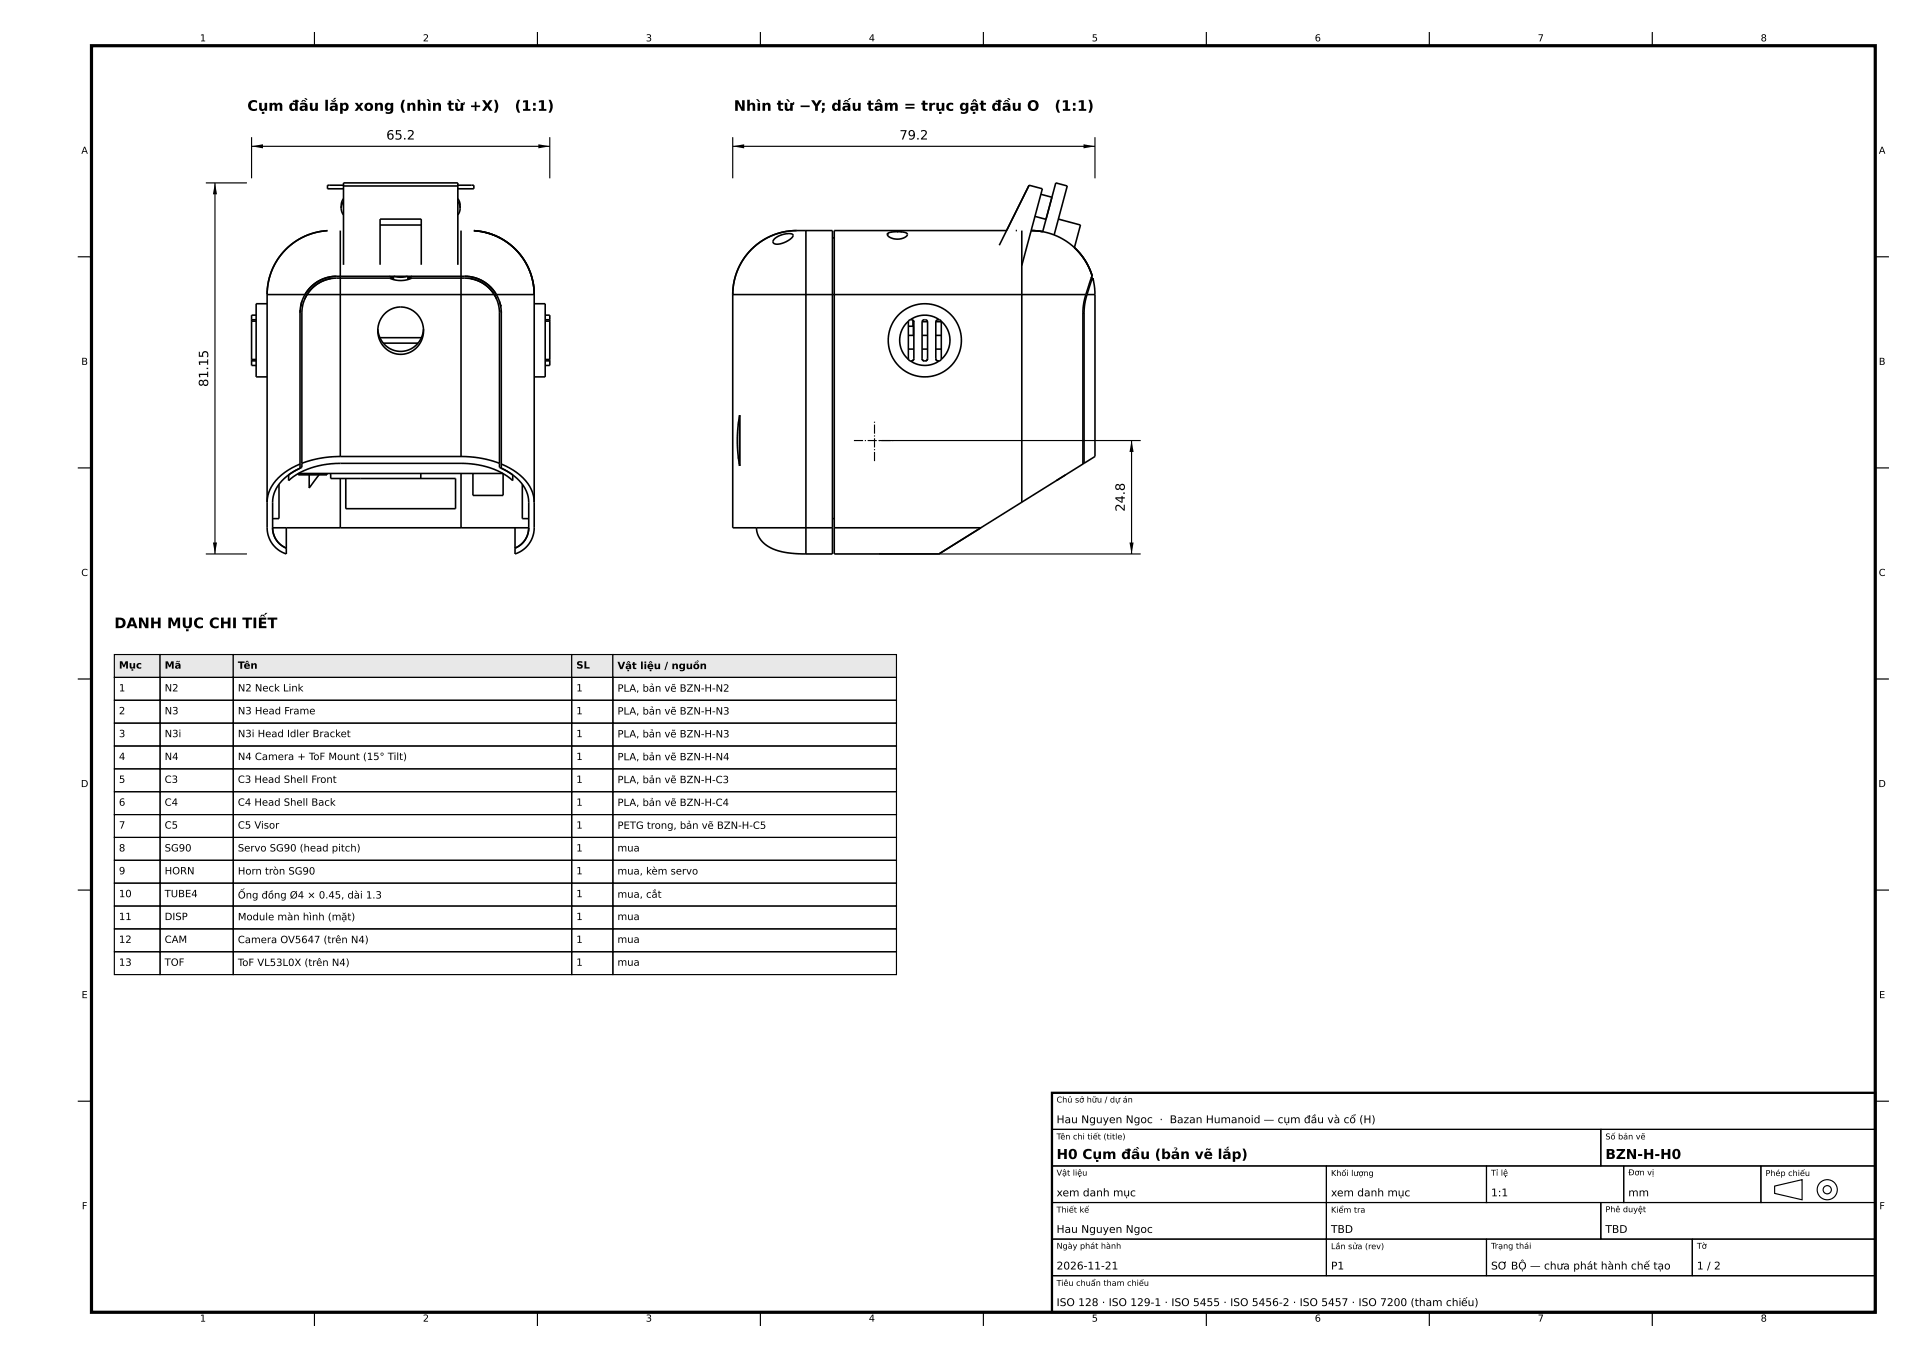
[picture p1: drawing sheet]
<svg xmlns="http://www.w3.org/2000/svg" width="420mm" height="297mm" viewBox="0 0 420 297" stroke-linecap="round" stroke-linejoin="round" font-family="sans-serif">
<path d="M47 40l.4 2.5h-.8zM55 32l2.5-.4v.9zM117.7 31.6l2.5 .4-2.5 .5zM160.2 32l2.5-.4v.9zM236.9 31.6l2.5 .4-2.5 .5zM247.4 96.3l.5 2.5h-1zM46.6 118.7h.8l-.4 2.5zM246.9 118.7h1l-.5 2.5z" fill="#000"/>
<g fill="#e8e8e8" stroke="#000" stroke-width=".25">
<path d="M25 143.2h10v5h-10z"/>
<path d="M35 143.2h16v5h-16z"/>
<path d="M51 143.2h74v5h-74z"/>
<path d="M125 143.2h9v5h-9z"/>
<path d="M134 143.2h62v5h-62z"/>
</g>
<g fill="none" stroke="#000" stroke-width=".25">
<path d="M68.8 7v3M117.5 7v3M166.3 7v3M215 7v3M263.8 7v3M312.5 7v3M361.2 7v3M45 40h9M47 40v81.2M55 30v9M55 32h65.2M120.2 30v9"/>
<path d="M160.2 32h79.2M160.2 30v9M239.4 30v9M17 56.2h3M410 56.2h3M192.2 96.3h57.2M247.4 96.3v24.9M17 102.3h3M410 102.3h3M45 121.2h9M192.2 121.2h57.2M17 148.5h3"/>
<path d="M25 148.2h10v5h-10zM25 153.2h10v5h-10zM25 158.2h10v5h-10zM35 148.2h16v5h-16zM35 153.2h16v5h-16zM35 158.2h16v5h-16zM51 148.2h74v5h-74zM51 153.2h74v5h-74zM51 158.2h74v5h-74zM125 148.2h9v5h-9zM125 153.2h9v5h-9zM125 158.2h9v5h-9z"/>
<path d="M134 148.2h62v5h-62zM134 153.2h62v5h-62zM134 158.2h62v5h-62zM410 148.5h3M25 163.2h10v5h-10zM25 168.2h10v5h-10zM25 173.2h10v5h-10zM25 178.2h10v5h-10zM35 163.2h16v5h-16zM35 168.2h16v5h-16zM35 173.2h16v5h-16zM35 178.2h16v5h-16z"/>
<path d="M51 163.2h74v5h-74zM51 168.2h74v5h-74zM51 173.2h74v5h-74zM51 178.2h74v5h-74zM125 163.2h9v5h-9zM125 168.2h9v5h-9zM125 173.2h9v5h-9zM125 178.2h9v5h-9zM134 163.2h62v5h-62zM134 168.2h62v5h-62zM134 173.2h62v5h-62zM134 178.2h62v5h-62z"/>
<path d="M17 194.7h3M25 183.2h10v5h-10zM25 188.2h10v5h-10zM25 193.2h10v5h-10zM25 198.2h10v5h-10zM35 183.2h16v5h-16zM35 188.2h16v5h-16zM35 193.2h16v5h-16zM35 198.2h16v5h-16zM51 183.2h74v5h-74zM51 188.2h74v5h-74zM51 193.2h74v5h-74z"/>
<path d="M51 198.2h74v5h-74zM125 183.2h9v5h-9zM125 188.2h9v5h-9zM125 193.2h9v5h-9zM125 198.2h9v5h-9zM134 183.2h62v5h-62zM134 188.2h62v5h-62zM134 193.2h62v5h-62zM134 198.2h62v5h-62zM410 194.7h3M25 203.2h10v5h-10zM25 208.2h10v5h-10z"/>
<path d="M35 203.2h16v5h-16zM35 208.2h16v5h-16zM51 203.2h74v5h-74zM51 208.2h74v5h-74zM125 203.2h9v5h-9zM125 208.2h9v5h-9zM134 203.2h62v5h-62zM134 208.2h62v5h-62zM230 239h180v8h-180zM17 240.8h3M230 247h120v8h-120zM230 255h60v8h-60z"/>
<path d="M290 255h35v8h-35zM325 255h30v8h-30zM350 247h60v8h-60zM355 255h30v8h-30zM385 255h25v8h-25zM388 259.4l6-1.4v4.4l-6-1.4zM410 240.8h3M230 263h60v8h-60zM230 271h60v8h-60zM230 279h180v8h-180zM290 263h60v8h-60zM290 271h35v8h-35z"/>
<path d="M325 271h45v8h-45zM350 263h60v8h-60zM370 271h40v8h-40zM68.8 287v3M117.5 287v3M166.3 287v3M215 287v3M263.8 287v3M312.5 287v3M361.2 287v3"/>
<circle cx="399.5" cy="260.2" r="2.2"/>
<circle cx="399.5" cy="260.2" r=".9"/>
</g>
<path d="M20 10h390v277h-390z" fill="none" stroke="#000" stroke-width=".7" stroke-linecap="butt"/>
<path d="M230 239h180v48h-180z" fill="none" stroke="#000" stroke-width=".5"/>
<g fill="none" stroke="#000" stroke-width=".35">
<path d="M67.6 51.3h-.1M71.6 50.4a14 14 0 0 0-13.2 14M74.4 50.4v14M74.6 45.6l.1 .7 .4 .7M75.1 43.5l-.4 .8-.1 1.3M75.1 44.1l-.4 .7-.1 .8M75.1 40.5h-3.5v.8h3.5M75.1 57.9v-17.9h25v17.9M75.1 40.7h25M83.1 57.9v-10h9v10M83.1 49.2h9M100.1 43.5l.4 .8 .1 1.3"/>
<path d="M100.1 44.1l.4 .7 .1 .8M100.1 40.5h3.5v.8h-3.5M100.6 45.6l-.1 .7-.4 .7M100.8 50.4v14M103.6 50.4a14 14 0 0 1 13.2 14M105.4 50.7l.6 .1M106.2 50.8h.1M106.2 50.8l.5 .2M106.7 51h.1M106.7 51l.7 .2M107.6 51.3l.5 .2M108.3 51.5h.1"/>
<path d="M108.3 51.5v.1M108.4 51.6h.1M108.4 51.6l.2 .1M109 51.9h.1M109 51.9l.4 .2M169.3 52.3a3.9 3.9 0 0 1 4.1-1v.2a4 4 0 0 1-4.2 1.7l-.2-.4zM176.2 50.4h-.9a14.1 14.1 0 0 0-15.1 14M176.2 50.4h5.8v65M176.2 50.4v14M182 52h.4M194 51.3h.1M194 51.1v.2"/>
<path d="M194.1 51a5.7 5.7 0 0 1 4.2 .1 1.25 1.25 0 0 1-1.3 1.1 2.67 2.67 0 0 1-3-.9zM194.5 50.8h.1M194.9 50.8h.1M196 50.7h.1M196.1 50.7h.3M196.7 50.7h.1M196.9 50.7h.2M218.5 53.6l6.5-13.1 2.9 .8-4.5 16.8M220.1 50.4h-37.7v65M222.1 50.4h.2M223.4 50.4v14M227.6 42.5l2.4 .6-.3 .9-1 4-2.4-.7"/>
<path d="M230.5 51.4l2.8-10.7-2.5-.7-2.8 10.7-2.6-.3a14 14 0 0 1 13.4 10M231.4 47.9l4.8 1.3-1.3 4.9a14 14 0 0 1 3.9 6.3M55 70.2v8.4M55 78.9v1h1M55 78.6v.3M55 69.9v.3M55 78.9h1M55 78.6h1M55 69.9h1M55 70.2h1M56 68.9h-1v1M58.4 66.4h-2.4v16h2.4"/>
<path d="M58.4 64.4v51a6 6 0 0 0 4.2 5.8v-1.3M58.4 64.4h8.3M65.6 68.4v34a9.4 9.4 0 0 0-6 6.8v6.2M65.6 67.8v.6M65.8 66.8h.1M66 65.8l-.2 1M66.1 67h.1M66.7 64.4a8 8 0 0 0-1.1 4M66.7 64.4h.4M66.8 64.3l-.1 .1M66.8 64.2h.1M67.1 64.4a7.6 7.6 0 0 0-1.1 4v33.8l-2.9 1.7v1.2a16.9 16.9 0 0 1 11.3-3.8h26.4a16.9 16.9 0 0 1 11.3 3.8v-1.2l-2.9-1.7v-33.8a7.6 7.6 0 0 0-1.1-4"/>
<path d="M67.1 64.4l-.5 1M67.1 64.4h7.3M72.3 60.9a7.6 7.6 0 0 0-5.2 3.5M72.8 60.9h.1M73.6 60.4a8 8 0 0 0-6.9 4M73.6 60.4a8 8 0 0 0-6.8 3.8M73.6 60.4h28M74.4 64.4v35.4M74.4 64.4h26.4M82.6 72a5 5 0 0 0 5 4.9 5 5 0 0 0 5-4.9M83.1 73.9h9M83.8 75h7.6"/>
<path d="M84.1 68.7a5.1 5.1 0 0 1 7.6 .6 5.1 5.1 0 0 1-1.5 7.5 5.1 5.1 0 0 1-6.6-1.4 5.1 5.1 0 0 1 .5-6.7zM85.1 60.4l1.1 .4h-1M85.2 60.8h-11.6a7.6 7.6 0 0 0-6.5 3.6M85.2 60.8a5.9 5.9 0 0 0 4.8 0M86.1 60.4a5.7 5.7 0 0 0 3 0M90 60.8h11.6a7.6 7.6 0 0 1 6.5 3.6M90.1 60.4l-1.1 .4h1M100.8 64.4h7.3M100.8 64.4v35.4M101.6 60.4a8 8 0 0 1 6.9 4M101.6 60.4a8 8 0 0 1 6.8 3.8M102.4 60.9h.1"/>
<path d="M102.9 60.9a7.6 7.6 0 0 1 5 3.3M107.9 64.2h.1M107.9 64.2l.2 .2M108.1 64.4l.5 1M108.1 64.4h.4M108.4 64.2h.1M108.4 64.3l.1 .1M108.5 64.4a8 8 0 0 1 1.1 4M108.5 64.4h8.3M108.5 64.4h.1M109.1 67h.1M109.2 65.8l.2 1"/>
<path d="M109.4 66.8h.1M109.6 67.8v.6M109.6 68.4v34a9.4 9.4 0 0 1 6 6.8v6.2M116.8 66.4h2.4v16h-2.4M116.8 64.4v51a6 6 0 0 1-4.2 5.8v-1.3M119.2 68.9h1v1M119.2 78.9h1M119.2 78.6h1M119.2 69.9h1M119.2 70.2h1M120.2 69.9v.3M120.2 78.6v.3"/>
<path d="M120.2 78.9v1h-1M120.2 70.2v8.4M160.2 64.4v51h5.2M160.2 64.4h16M176.2 64.4h47.2M176.2 64.4v51M198.6 76.3h1.2M198.6 73.3h1.2M198.6 71.3h1.1v2M198.6 78.6l.4 .3M198.6 70.2v8.4M198.6 70.2a5.5 5.5 0 0 0 0 8.4"/>
<path d="M199 69.9l-.4 .3M199 78.9a5.5 5.5 0 0 0 6.4 0M199 69.9a5.5 5.5 0 0 1 6.4 0M199 69.9a.57 .57 0 0 1 .8 .5M199.8 70.4v8a.57 .57 0 0 1-.8 .5M199.8 70.4l-.2-.4v1.3M201.6 76.3h1.2M201.6 73.3h1.2M201.6 70.3h1.2M201.7 70.1a.62 .62 0 0 1 .7-.2 .62 .62 0 0 1 .4 .5v8a.61 .61 0 0 1-.6 .5 .61 .61 0 0 1-.6-.5v-8zM204.6 76.3h1.2M204.6 73.3h1.2"/>
<path d="M204.6 70.3h1.2M205.4 69.9l.4 .3M205.4 69.9a.57 .57 0 0 0-.8 .5v8a.57 .57 0 0 0 .8 .5M205.8 78.6l-.4 .3M205.8 70.2v8.4M205.8 70.2a5.5 5.5 0 0 1 0 8.4M223.4 64.4h14M223.4 64.4v45.4M236.8 68.4v33.1M236.8 68.4h.2M237 68.4v32.9M237.4 64.4l-.5 2-.1 2"/>
<path d="M237.7 64.4l-.5 2-.2 2M237.7 64.4h1.7M238.8 60.4l-1.4 4M238.8 60.4h.1M238.8 60.4l-.2 .4h.3M238.9 60.8l-1.2 3.6M238.9 60.8h.1M238.9 60.8l.4 2.2 .1 1.4M238.9 60.8l.2 .6M238.9 60.8l.1 .1M239 60.9h.1M239 60.9v.2"/>
<path d="M239 61.2v.1M239.4 64.4v35.4l-2.4 1.5M74.4 99.8l-4.4 .4-4 1.1M74.4 99.8h26.4M100.8 99.8l4.4 .4 4 1.1M161.4 99.9h.1M161.4 92.7v.1M161.4 92.6h.1M161.5 92.3v.1M161.7 90.8a30 30 0 0 0 0 11.1M161.7 90.8v11.1M161.7 90.8h.1"/>
<path d="M59.6 115.4a4.8 4.8 0 0 0 3 4.5M59.6 115.4h3M61 105.9v7.5h-1.4M62.6 115.4h11.8M62.6 115.4v4.5M65.2 103.5h44.8M65.6 101.5a10.9 10.9 0 0 0-7 6.9l-.2 1.4M67.6 103.8v2.9l2.1-2.9M71.5 103.5v.3h-6.3v-.2M72.3 103.5v1.1h27.3v6.6h-24v-6.6M74.4 115.4h26.4M74.4 104.6v10.8"/>
<path d="M92 103.5v1.1M100.8 115.4h11.8M100.8 103.5v11.9M103.4 103.5v4.8h6.6v-4.7M109.6 101.5a10.9 10.9 0 0 1 7 6.9l.2 1.4M112.6 115.4v4.5M112.6 115.4h3M114.2 105.9v7.5h1.4M115.6 115.4a4.8 4.8 0 0 1-3 4.5M161.4 100v.1M161.4 100.2h.1M161.5 100.8h.1"/>
<path d="M161.6 101.2v.1M161.7 101.9h.1M165.4 115.4a5.3 5.3 0 0 0 4.1 4.8l.8 .3a20.7 20.7 0 0 0 5.9 .7M165.4 115.4h10.8M176.2 115.4v5.8M176.2 115.4h5.8M182 115.4v5.8h-5.8M182 113.4h.4M182.4 115.4v5.8h22.9M182.4 115.4h32.1M214.5 115.4l-9.2 5.8M223.4 109.8l-8.9 5.6"/>
<path d="M233 103.9l-2 1.2M236.8 101.5l-13.4 8.3M237 101.3l-.2 .2"/>
<circle cx="202.2" cy="74.4" r="8"/>
</g>
<path d="M186.7 96.3h9M191.2 100.8v-9" fill="none" stroke="#000" stroke-width=".25" stroke-dasharray="2 .4 .3 .4" stroke-linecap="butt"/>
<g font-size="3.2">
<text x="54.1" y="24.2">Cụm đầu lắp xong (nhìn từ +X)</text>
<text x="112.5" y="24.2">(1:1)</text>
<text x="160.4" y="24.2">Nhìn từ −Y; dấu tâm = trục gật đầu O</text>
<text x="230.6" y="24.2">(1:1)</text>
<text x="25" y="137.4">DANH MỤC CHI TIẾT</text>
</g>
<g font-size="3">
<text x="231" y="253.5">H0 Cụm đầu (bản vẽ lắp)</text>
<text x="351" y="253.5">BZN-H-H0</text>
</g>
<g font-size="2.8">
<text x="84.5" y="30.5">65.2</text>
<text x="196.7" y="30.5">79.2</text>
<text x="45.5" y="84.6" transform="rotate(-90 45.5 84.6)">81.15</text>
<text x="245.9" y="111.9" transform="rotate(-90 245.9 111.9)">24.8</text>
</g>
<g font-size="2.3">
<text x="231" y="245.6">Hau Nguyen Ngoc · Bazan Humanoid — cụm đầu và cổ (H)</text>
<text x="231" y="261.6">xem danh mục</text>
<text x="291" y="261.6">xem danh mục</text>
<text x="326" y="261.6">1:1</text>
<text x="356" y="261.6">mm</text>
<text x="231" y="269.6">Hau Nguyen Ngoc</text>
<text x="291" y="269.6">TBD</text>
<text x="351" y="269.6">TBD</text>
<text x="231" y="277.6">2026-11-21</text>
<text x="291" y="277.6">P1</text>
<text x="326" y="277.6">SƠ BỘ — chưa phát hành chế tạo</text>
<text x="371" y="277.6">1 / 2</text>
<text x="231" y="285.6">ISO 128 · ISO 129-1 · ISO 5455 · ISO 5456-2 · ISO 5457 · ISO 7200 (tham chiếu)</text>
</g>
<g font-size="2.2">
<text x="26" y="146.2">Mục</text>
<text x="36" y="146.2">Mã</text>
<text x="52" y="146.3">Tên</text>
<text x="126" y="146.2">SL</text>
<text x="135" y="146.3">Vật liệu / nguồn</text>
<text x="26" y="151.2">1</text>
<text x="36" y="151.2">N2</text>
<text x="52" y="151.2">N2 Neck Link</text>
<text x="126" y="151.2">1</text>
<text x="135" y="151.3">PLA, bản vẽ BZN-H-N2</text>
<text x="26" y="156.2">2</text>
<text x="26" y="161.2">3</text>
<text x="36" y="156.2">N3</text>
<text x="36" y="161.2">N3i</text>
<text x="52" y="156.2">N3 Head Frame</text>
<text x="52" y="161.2">N3i Head Idler Bracket</text>
<text x="126" y="156.2">1</text>
<text x="126" y="161.2">1</text>
<text x="135" y="156.3">PLA, bản vẽ BZN-H-N3</text>
<text x="135" y="161.3">PLA, bản vẽ BZN-H-N3</text>
<text x="26" y="166.2">4</text>
<text x="36" y="166.2">N4</text>
<text x="52" y="166.2">N4 Camera + ToF Mount (15° Tilt)</text>
<text x="126" y="166.2">1</text>
<text x="135" y="166.3">PLA, bản vẽ BZN-H-N4</text>
<text x="26" y="171.2">5</text>
<text x="36" y="171.2">C3</text>
<text x="52" y="171.2">C3 Head Shell Front</text>
<text x="126" y="171.2">1</text>
<text x="135" y="171.3">PLA, bản vẽ BZN-H-C3</text>
<text x="26" y="176.2">6</text>
<text x="36" y="176.2">C4</text>
<text x="52" y="176.2">C4 Head Shell Back</text>
<text x="126" y="176.2">1</text>
<text x="135" y="176.3">PLA, bản vẽ BZN-H-C4</text>
<text x="26" y="181.2">7</text>
<text x="36" y="181.2">C5</text>
<text x="52" y="181.2">C5 Visor</text>
<text x="126" y="181.2">1</text>
<text x="135" y="181.3">PETG trong, bản vẽ BZN-H-C5</text>
<text x="26" y="186.2">8</text>
<text x="26" y="191.2">9</text>
<text x="36" y="186.2">SG90</text>
<text x="36" y="191.2">HORN</text>
<text x="52" y="186.2">Servo SG90 (head pitch)</text>
<text x="52" y="191.3">Horn tròn SG90</text>
<text x="126" y="186.2">1</text>
<text x="126" y="191.2">1</text>
<text x="135" y="186.2">mua</text>
<text x="135" y="191.3">mua, kèm servo</text>
<text x="26" y="196.2">10</text>
<text x="36" y="196.2">TUBE4</text>
<text x="52" y="196.5">Ống đồng Ø4 × 0.45, dài 1.3</text>
<text x="126" y="196.2">1</text>
<text x="135" y="196.3">mua, cắt</text>
<text x="26" y="201.2">11</text>
<text x="36" y="201.2">DISP</text>
<text x="52" y="201.3">Module màn hình (mặt)</text>
<text x="126" y="201.2">1</text>
<text x="135" y="201.2">mua</text>
<text x="26" y="206.2">12</text>
<text x="36" y="206.2">CAM</text>
<text x="52" y="206.3">Camera OV5647 (trên N4)</text>
<text x="126" y="206.2">1</text>
<text x="135" y="206.2">mua</text>
<text x="26" y="211.2">13</text>
<text x="36" y="211.2">TOF</text>
<text x="52" y="211.3">ToF VL53L0X (trên N4)</text>
<text x="126" y="211.2">1</text>
<text x="135" y="211.2">mua</text>
</g>
<g font-size="2.1">
<text x="43.7" y="9">1</text>
<text x="92.5" y="9">2</text>
<text x="141.2" y="9">3</text>
<text x="190" y="9">4</text>
<text x="238.7" y="9">5</text>
<text x="287.5" y="9">6</text>
<text x="336.2" y="9">7</text>
<text x="385" y="9">8</text>
<text x="17.8" y="33.6">A</text>
<text x="410.8" y="33.6">A</text>
<text x="17.8" y="79.8">B</text>
<text x="410.8" y="79.8">B</text>
<text x="17.8" y="126">C</text>
<text x="410.8" y="126">C</text>
<text x="17.7" y="172.1">D</text>
<text x="410.7" y="172.1">D</text>
<text x="17.8" y="218.3">E</text>
<text x="410.8" y="218.3">E</text>
<text x="17.9" y="264.5">F</text>
<text x="410.9" y="264.5">F</text>
<text x="43.7" y="289">1</text>
<text x="92.5" y="289">2</text>
<text x="141.2" y="289">3</text>
<text x="190" y="289">4</text>
<text x="238.7" y="289">5</text>
<text x="287.5" y="289">6</text>
<text x="336.2" y="289">7</text>
<text x="385" y="289">8</text>
</g>
<g font-size="1.8">
<text x="231" y="241.1">Chủ sở hữu / dự án</text>
<text x="231" y="249.2">Tên chi tiết (title)</text>
<text x="351" y="249.2">Số bản vẽ</text>
<text x="231" y="257.1">Vật liệu</text>
<text x="291" y="257.2">Khối lượng</text>
<text x="326" y="257.1">Tỉ lệ</text>
<text x="356" y="257">Đơn vị</text>
<text x="386" y="257.2">Phép chiếu</text>
<text x="231" y="265.2">Thiết kế</text>
<text x="291" y="265.2">Kiểm tra</text>
<text x="351" y="265.1">Phê duyệt</text>
<text x="231" y="273.1">Ngày phát hành</text>
<text x="291" y="273.2">Lần sửa (rev)</text>
<text x="326" y="273.1">Trạng thái</text>
<text x="371" y="273.1">Tờ</text>
<text x="231" y="281.2">Tiêu chuẩn tham chiếu</text>
</g>
</svg>
